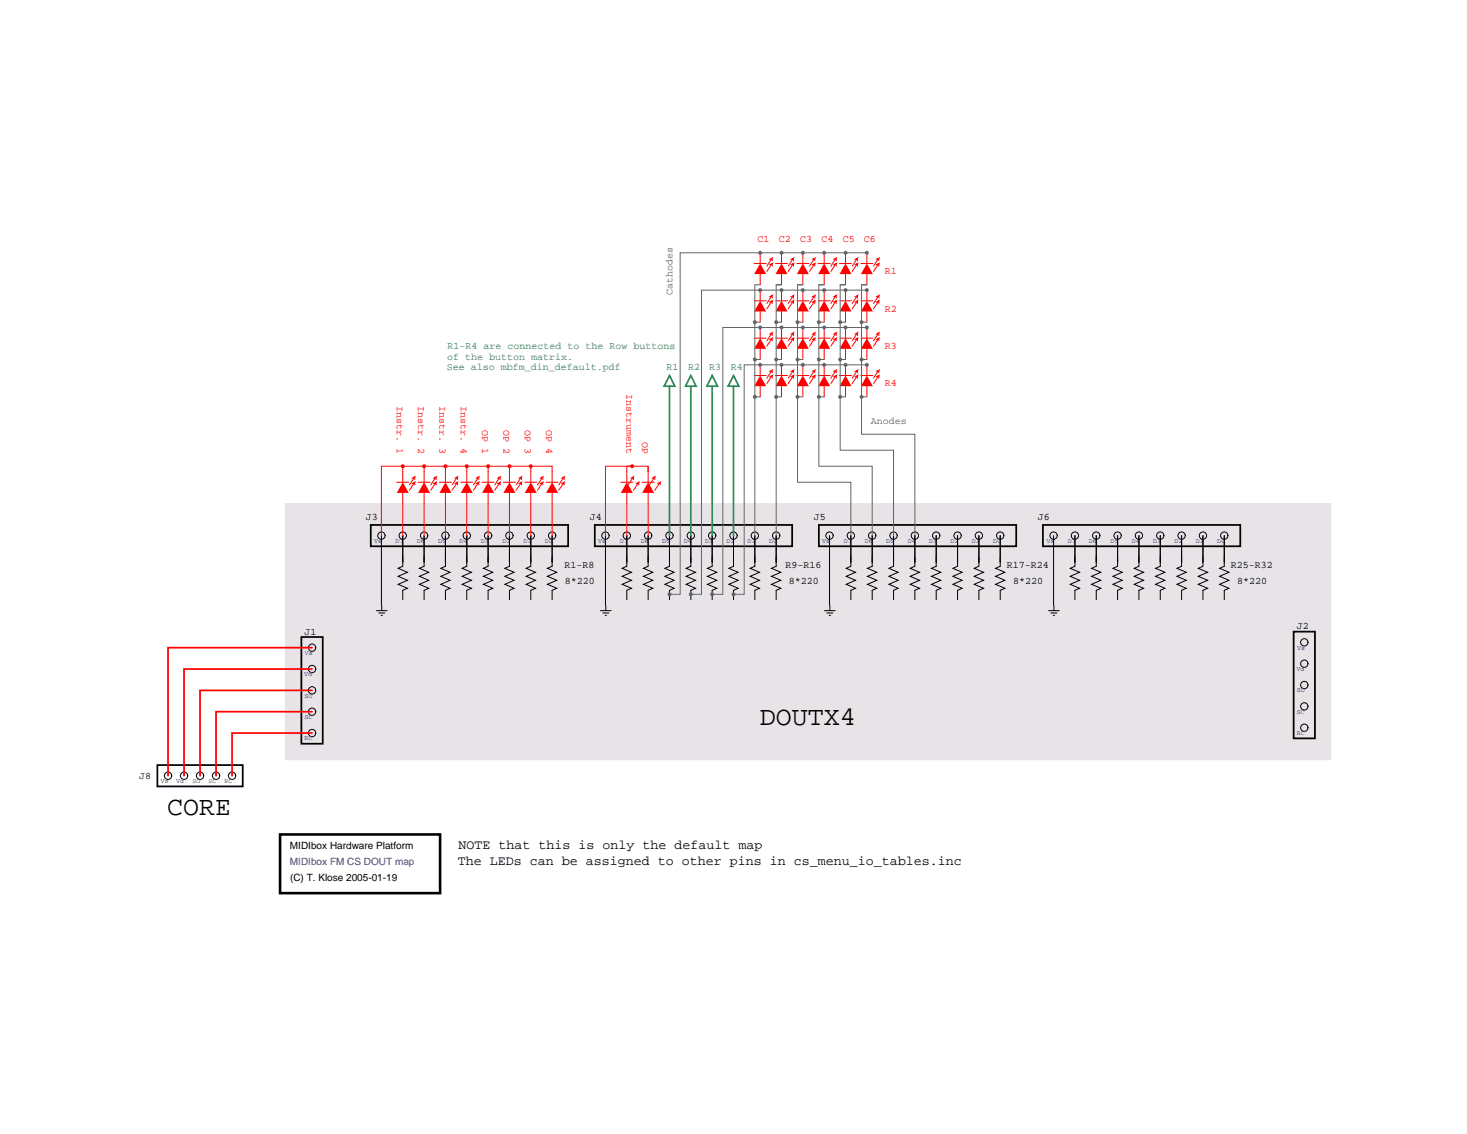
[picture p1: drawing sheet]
<svg xmlns="http://www.w3.org/2000/svg" width="279mm" height="216mm" viewBox="0 0 279 216" stroke-linecap="round" stroke-linejoin="round" font-family="sans-serif">
<path d="M54.4 95.9h199.1v48.7h-199.1z" fill-rule="evenodd" fill="#e7e3e7"/>
<path d="M54.4 95.9h199.1v48.7h-199.1z" fill="none" stroke="#e7e3e7" stroke-width=".19"/>
<g fill="none" stroke="#000" stroke-width=".19">
<path d="M71.7 116.3h2M72.1 116.7h1.2M72.6 117.2h.2M72.6 102v13.2M72.7 115.2v1.1M76.7 102v5.8l-.9 .4 1.8 .8-1.8 .7 1.8 .8-1.8 .7 1.8 .8-.9 .4v1.8M80.8 102v5.8l-.9 .4 1.8 .8-1.8 .7 1.8 .8-1.8 .7 1.8 .8-.9 .4v1.8M84.8 102v5.8l-.9 .4 1.8 .8-1.8 .7 1.8 .8-1.8 .7 1.8 .8-.9 .4v1.8M88.9 102v5.8l-.9 .4 1.8 .8-1.8 .7 1.8 .8-1.8 .7 1.8 .8-.9 .4v1.8M93 102v5.8l-.9 .4 1.8 .8-1.8 .7 1.8 .8-1.8 .7 1.8 .8-.9 .4v1.8M97 102v5.8l-.9 .4 1.8 .8-1.8 .7 1.8 .8-1.8 .7 1.8 .8-.9 .4v1.8M101.1 102v5.8l-.9 .4 1.8 .8-1.8 .7 1.8 .8-1.8 .7 1.8 .8-.9 .4v1.8"/>
<path d="M105.2 102v5.8l-.9 .4 1.7 .8-1.7 .7 1.7 .8-1.7 .7 1.7 .8-.8 .4v1.8M114.4 116.3h2M114.8 116.7h1.2M115.3 117.2h.2M115.3 102v13.2M115.4 115.2v1.1M119.4 102v5.8l-.9 .4 1.8 .8-1.8 .7 1.8 .8-1.8 .7 1.8 .8-.9 .4v1.8M123.4 102v5.8l-.8 .4 1.7 .8-1.7 .7 1.7 .8-1.7 .7 1.7 .8-.9 .4v1.8M127.5 102v5.8l-.9 .4 1.8 .8-1.8 .7 1.8 .8-1.8 .7 1.8 .8-.9 .4v1.8M131.6 102v5.8l-.9 .4 1.8 .8-1.8 .7 1.8 .8-1.8 .7 1.8 .8-.9 .4v1.8M135.6 102v5.8l-.9 .4 1.8 .8-1.8 .7 1.8 .8-1.8 .7 1.8 .8-.9 .4v1.8M139.7 102v5.8l-.9 .4 1.8 .8-1.8 .7 1.8 .8-1.8 .7 1.8 .8-.9 .4v1.8"/>
<path d="M143.8 102v5.8l-.9 .4 1.8 .8-1.8 .7 1.8 .8-1.8 .7 1.8 .8-.9 .4v1.8M147.8 102v5.8l-.9 .4 1.8 .8-1.8 .7 1.8 .8-1.8 .7 1.8 .8-.9 .4v1.8M157 116.3h2.1M157.5 116.7h1.1M157.9 117.2h.3M158 102v13.2M158.1 115.2v1.1M162.1 102v5.8l-.9 .4 1.7 .8-1.7 .7 1.7 .8-1.7 .7 1.7 .8-.8 .4v1.8M166.1 102v5.8l-.9 .4 1.8 .8-1.8 .7 1.8 .8-1.8 .7 1.8 .8-.9 .4v1.8M170.2 102v5.8l-.9 .4 1.8 .8-1.8 .7 1.8 .8-1.8 .7 1.8 .8-.9 .4v1.8M174.2 102v5.8l-.8 .4 1.7 .8-1.7 .7 1.7 .8-1.7 .7 1.7 .8-.9 .4v1.8M178.3 102v5.8l-.9 .4 1.8 .8-1.8 .7 1.8 .8-1.8 .7 1.8 .8-.9 .4v1.8"/>
<path d="M182.4 102v5.8l-.9 .4 1.8 .8-1.8 .7 1.8 .8-1.8 .7 1.8 .8-.9 .4v1.8M186.4 102v5.8l-.9 .4 1.8 .8-1.8 .7 1.8 .8-1.8 .7 1.8 .8-.9 .4v1.8M190.5 102v5.8l-.9 .4 1.8 .8-1.8 .7 1.8 .8-1.8 .7 1.8 .8-.9 .4v1.8"/>
<circle cx="72.6" cy="102" r=".7"/>
<circle cx="76.7" cy="102" r=".7"/>
<circle cx="80.8" cy="102" r=".7"/>
<circle cx="84.8" cy="102" r=".7"/>
<circle cx="88.9" cy="102" r=".7"/>
<circle cx="93" cy="102" r=".7"/>
<circle cx="97" cy="102" r=".7"/>
<circle cx="101.1" cy="102" r=".7"/>
<circle cx="105.2" cy="102" r=".7"/>
<circle cx="115.3" cy="102" r=".7"/>
<circle cx="119.4" cy="102" r=".7"/>
<circle cx="123.4" cy="102" r=".7"/>
<circle cx="127.5" cy="102" r=".7"/>
<circle cx="131.6" cy="102" r=".7"/>
<circle cx="135.6" cy="102" r=".7"/>
<circle cx="139.7" cy="102" r=".7"/>
<circle cx="143.8" cy="102" r=".7"/>
<circle cx="147.8" cy="102" r=".7"/>
<circle cx="158" cy="102" r=".7"/>
<circle cx="162.1" cy="102" r=".7"/>
<circle cx="166.1" cy="102" r=".7"/>
<circle cx="170.2" cy="102" r=".7"/>
<circle cx="174.2" cy="102" r=".7"/>
<circle cx="178.3" cy="102" r=".7"/>
<circle cx="182.4" cy="102" r=".7"/>
<circle cx="186.4" cy="102" r=".7"/>
<circle cx="190.5" cy="102" r=".7"/>
<circle cx="59.4" cy="127.4" r=".7"/>
<circle cx="59.4" cy="123.3" r=".7"/>
<circle cx="59.4" cy="139.6" r=".7"/>
<circle cx="59.4" cy="135.5" r=".7"/>
<circle cx="59.4" cy="131.4" r=".7"/>
<circle cx="248.4" cy="122.3" r=".7"/>
<circle cx="248.4" cy="138.5" r=".7"/>
<circle cx="248.4" cy="134.5" r=".7"/>
<circle cx="248.4" cy="130.4" r=".7"/>
<circle cx="248.4" cy="126.4" r=".7"/>
</g>
<path d="M70.6 99.9h37.6v4.1h-37.6zM113.3 99.9h37.6v4.1h-37.6zM156 99.9h37.5v4.1h-37.5zM57.4 121.3h4.1v20.3h-4.1zM246.4 120.3h4v20.3h-4z" fill="none" stroke="#000" stroke-width=".33"/>
<path d="M76.7 95.9v6.1M80.8 95.9v6.1M84.8 95.9v6.1M88.9 95.9v6.1M93 95.9v6.1M97 95.9v6.1M101.1 95.9v6.1" fill="none" stroke="#f00" stroke-width=".19"/>
<path d="M123.4 91.8l1.2 2h-2.3z" fill="#f00"/>
<path d="M122.3 91.8h2.3M123.4 89.8v2M123.4 93.8v2.1M124.2 91.1l.5-.3-1 1.5M124.7 90.8v.5M125.2 92.1l.5-.3-1 1.5M125.7 91.8v.5" fill="none" stroke="#f00" stroke-width=".19"/>
<path d="M119.4 91.8l1.1 2h-2.3z" fill="#f00"/>
<path d="M118.2 91.8h2.3M119.4 93.8v2.1M120.1 91.1l.6-.3-1.1 1.5M120.4 88.8h-5.1v13.2M120.7 90.8v.5M121.2 92.1l.5-.3-1 1.5M121.7 91.8v.5M123.4 88.8v1v-1h-4v3" fill="none" stroke="#f00" stroke-width=".19"/>
<circle cx="120.4" cy="88.8" r=".38" fill="#f00"/>
<path d="M119.4 95.9v6.1M123.4 95.9v6.1" fill="none" stroke="#f00" stroke-width=".19"/>
<g fill="none" stroke="#000" stroke-width=".19">
<path d="M199.7 116.3h2M200.2 116.7h1.1M200.6 117.2h.3M200.7 102v13.2M200.7 115.2v1.1M204.7 102v5.8l-.9 .4 1.8 .8-1.8 .7 1.8 .8-1.8 .7 1.8 .8-.9 .4v1.8M208.8 102v5.8l-.9 .4 1.8 .8-1.8 .7 1.8 .8-1.8 .7 1.8 .8-.9 .4v1.8M212.9 102v5.8l-.9 .4 1.7 .8-1.7 .7 1.7 .8-1.7 .7 1.7 .8-.8 .4v1.8M216.9 102v5.8l-.9 .4 1.8 .8-1.8 .7 1.8 .8-1.8 .7 1.8 .8-.9 .4v1.8M221 102v5.8l-.9 .4 1.8 .8-1.8 .7 1.8 .8-1.8 .7 1.8 .8-.9 .4v1.8M225 102v5.8l-.8 .4 1.7 .8-1.7 .7 1.7 .8-1.7 .7 1.7 .8-.9 .4v1.8M229.1 102v5.8l-.9 .4 1.8 .8-1.8 .7 1.8 .8-1.8 .7 1.8 .8-.9 .4v1.8"/>
<path d="M233.2 102v5.8l-.9 .4 1.8 .8-1.8 .7 1.8 .8-1.8 .7 1.8 .8-.9 .4v1.8"/>
<circle cx="200.7" cy="102" r=".7"/>
<circle cx="204.7" cy="102" r=".7"/>
<circle cx="208.8" cy="102" r=".7"/>
<circle cx="212.9" cy="102" r=".7"/>
<circle cx="216.9" cy="102" r=".7"/>
<circle cx="221" cy="102" r=".7"/>
<circle cx="225" cy="102" r=".7"/>
<circle cx="229.1" cy="102" r=".7"/>
<circle cx="233.2" cy="102" r=".7"/>
<circle cx="32" cy="147.7" r=".7"/>
<circle cx="35.1" cy="147.7" r=".7"/>
<circle cx="38.1" cy="147.7" r=".7"/>
<circle cx="41.1" cy="147.7" r=".7"/>
<circle cx="44.2" cy="147.7" r=".7"/>
</g>
<path d="M198.6 99.9h37.6v4.1h-37.6zM30 145.7h16.2v4h-16.2z" fill="none" stroke="#000" stroke-width=".33"/>
<path d="M59.4 123.3h-27.4v24.4M59.4 127.4h-24.3v20.3M59.4 131.4h-21.3v16.3M59.4 135.5h-18.3v12.2M59.4 139.6h-15.2v8.1" fill="none" stroke="#f00" stroke-width=".33"/>
<path d="M53.3 158.9h30.5v11.1h-30.5z" fill="none" stroke="#000" stroke-width=".5"/>
<path d="M101.1 91.8l1.1 2h-2.3z" fill="#f00"/>
<path d="M99.9 91.8h2.3M101.1 89.8v2M101.1 93.8v2.1M102.9 91.1l.5-.3-1 1.5M102.9 92.1l.5-.3-1 1.5M103.4 90.8v.5M103.4 91.8v.5" fill="none" stroke="#f00" stroke-width=".19"/>
<path d="M97 91.8l1.2 2h-2.3z" fill="#f00"/>
<path d="M95.9 91.8h2.3M97 89.8v2M97 93.8v2.1M98.8 91.1l.5-.3-1 1.5M98.8 92.1l.5-.3-1 1.5M99.3 90.8v.5M99.3 91.8v.5" fill="none" stroke="#f00" stroke-width=".19"/>
<path d="M93 91.8l1.1 2h-2.3z" fill="#f00"/>
<path d="M91.8 91.8h2.3M93 89.8v2M93 93.8v2.1M94.7 91.1l.6-.3-1.1 1.5M94.7 92.1l.6-.3-1.1 1.5M95.3 90.8v.5M95.3 91.8v.5" fill="none" stroke="#f00" stroke-width=".19"/>
<path d="M88.9 91.8l1.1 2h-2.2z" fill="#f00"/>
<path d="M87.8 91.8h2.2M88.9 89.8v2M88.9 93.8v2.1M90.7 91.1l.5-.3-1 1.5M90.7 92.1l.5-.3-1 1.5M91.2 90.8v.5M91.2 91.8v.5" fill="none" stroke="#f00" stroke-width=".19"/>
<path d="M84.8 91.8l1.2 2h-2.3z" fill="#f00"/>
<path d="M83.7 91.8h2.3M84.8 89.8v2M84.8 93.8v2.1M86.6 91.1l.5-.3-1 1.5M86.6 92.1l.5-.3-1 1.5M87.1 90.8v.5M87.1 91.8v.5" fill="none" stroke="#f00" stroke-width=".19"/>
<path d="M80.8 91.8l1.1 2h-2.3z" fill="#f00"/>
<path d="M79.6 91.8h2.3M80.8 89.8v2M80.8 93.8v2.1M82.6 91.1l.5-.3-1.1 1.5M82.6 92.1l.5-.3-1.1 1.5M83.1 90.8v.5M83.1 91.8v.5" fill="none" stroke="#f00" stroke-width=".19"/>
<path d="M76.7 91.8l1.2 2h-2.3z" fill="#f00"/>
<path d="M75.6 91.8h2.3M76.7 89.8v2M76.7 93.8v2.1M78.5 91.1l.5-.3-1 1.5M78.5 92.1l.5-.3-1 1.5M79 90.8v.5M79 91.8v.5" fill="none" stroke="#f00" stroke-width=".19"/>
<path d="M105.2 91.8l1.1 2h-2.3z" fill="#f00"/>
<g fill="none" stroke="#f00" stroke-width=".19">
<path d="M76.7 89.8v-1h28.5v3M76.7 88.8h-4.1v13.2M80.8 88.8v1M84.8 88.8v1M88.9 88.8v1M93 88.8v1M97 88.8v1M101.1 88.8v1M104 91.8h2.3M105.2 93.8v2.1M106.9 91.1l.5-.3-1 1.5M106.9 92.1l.5-.3-1 1.5"/>
<path d="M107.4 90.8v.5M107.4 91.8v.5"/>
</g>
<g fill="#f00">
<circle cx="76.7" cy="88.8" r=".38"/>
<circle cx="80.8" cy="88.8" r=".38"/>
<circle cx="84.8" cy="88.8" r=".38"/>
<circle cx="88.9" cy="88.8" r=".38"/>
<circle cx="93" cy="88.8" r=".38"/>
<circle cx="97" cy="88.8" r=".38"/>
<circle cx="101.1" cy="88.8" r=".38"/>
</g>
<path d="M105.2 95.9v6.1" fill="none" stroke="#f00" stroke-width=".19"/>
<path d="M165.1 71.5l1.1 2h-2.2z" fill="#f00"/>
<path d="M164 71.5h2.2M165.1 69.5v2M165.1 73.5v2.1M166.9 70.7l.5-.2-1 1.5M166.9 71.7l.5-.2-1 1.5M167.4 70.5v.5M167.4 71.5v.5" fill="none" stroke="#f00" stroke-width=".19"/>
<path d="M161 71.5l1.2 2h-2.3z" fill="#f00"/>
<path d="M159.9 71.5h2.3M161 69.5v2M161 73.5v2.1M162.8 70.7l.5-.2-1 1.5M162.8 71.7l.5-.2-1 1.5M163.3 70.5v.5M163.3 71.5v.5" fill="none" stroke="#f00" stroke-width=".19"/>
<path d="M157 71.5l1.1 2h-2.3z" fill="#f00"/>
<path d="M155.8 71.5h2.3M157 69.5v2M157 73.5v2.1M158.8 70.7l.5-.2-1.1 1.5M158.8 71.7l.5-.2-1.1 1.5M159.3 70.5v.5M159.3 71.5v.5" fill="none" stroke="#f00" stroke-width=".19"/>
<path d="M152.9 71.5l1.2 2h-2.3z" fill="#f00"/>
<path d="M151.8 71.5h2.3M152.9 69.5v2M152.9 73.5v2.1M154.7 70.7l.5-.2-1 1.5M154.7 71.7l.5-.2-1 1.5M155.2 70.5v.5M155.2 71.5v.5" fill="none" stroke="#f00" stroke-width=".19"/>
<path d="M148.8 71.5l1.2 2h-2.3z" fill="#f00"/>
<path d="M147.7 71.5h2.3M148.8 69.5v2M148.8 73.5v2.1M150.6 70.7l.5-.2-1 1.5M150.6 71.7l.5-.2-1 1.5M151.1 70.5v.5M151.1 71.5v.5" fill="none" stroke="#f00" stroke-width=".19"/>
<path d="M144.8 71.5l1.1 2h-2.3z" fill="#f00"/>
<path d="M143.6 71.5h2.3M144.8 69.5v2M144.8 73.5v2.1M146.6 70.7l.5-.2-1 1.5M146.6 71.7l.5-.2-1 1.5M147.1 70.5v.5M147.1 71.5v.5" fill="none" stroke="#f00" stroke-width=".19"/>
<path d="M165.1 64.4l1.1 2h-2.2z" fill="#f00"/>
<path d="M164 64.4h2.2M165.1 62.3v2.1M165.1 66.4v2M166.9 63.6l.5-.2-1 1.5M166.9 64.6l.5-.2-1 1.5M167.4 63.4v.5M167.4 64.4v.5" fill="none" stroke="#f00" stroke-width=".19"/>
<path d="M161 64.4l1.2 2h-2.3z" fill="#f00"/>
<path d="M159.9 64.4h2.3M161 62.3v2.1M161 66.4v2M162.8 63.6l.5-.2-1 1.5M162.8 64.6l.5-.2-1 1.5M163.3 63.4v.5M163.3 64.4v.5" fill="none" stroke="#f00" stroke-width=".19"/>
<path d="M157 64.4l1.1 2h-2.3z" fill="#f00"/>
<path d="M155.8 64.4h2.3M157 62.3v2.1M157 66.4v2M158.8 63.6l.5-.2-1.1 1.5M158.8 64.6l.5-.2-1.1 1.5M159.3 63.4v.5M159.3 64.4v.5" fill="none" stroke="#f00" stroke-width=".19"/>
<path d="M152.9 64.4l1.2 2h-2.3z" fill="#f00"/>
<path d="M151.8 64.4h2.3M152.9 62.3v2.1M152.9 66.4v2M154.7 63.6l.5-.2-1 1.5M154.7 64.6l.5-.2-1 1.5M155.2 63.4v.5M155.2 64.4v.5" fill="none" stroke="#f00" stroke-width=".19"/>
<path d="M148.8 64.4l1.2 2h-2.3z" fill="#f00"/>
<path d="M147.7 64.4h2.3M148.8 62.3v2.1M148.8 66.4v2M150.6 63.6l.5-.2-1 1.5M150.6 64.6l.5-.2-1 1.5M151.1 63.4v.5M151.1 64.4v.5" fill="none" stroke="#f00" stroke-width=".19"/>
<path d="M144.8 64.4l1.1 2h-2.3z" fill="#f00"/>
<path d="M143.6 64.4h2.3M144.8 62.3v2.1M144.8 66.4v2M146.6 63.6l.5-.2-1 1.5M146.6 64.6l.5-.2-1 1.5M147.1 63.4v.5M147.1 64.4v.5" fill="none" stroke="#f00" stroke-width=".19"/>
<path d="M165.1 57.3l1.1 2h-2.2z" fill="#f00"/>
<path d="M164 57.3h2.2M165.1 55.2v2.1M165.1 59.3v2M166.9 56.5l.5-.2-1 1.5M166.9 57.5l.5-.2-1 1.5M167.4 56.3v.5M167.4 57.3v.5" fill="none" stroke="#f00" stroke-width=".19"/>
<path d="M161 57.3l1.2 2h-2.3z" fill="#f00"/>
<path d="M159.9 57.3h2.3M161 55.2v2.1M161 59.3v2M162.8 56.5l.5-.2-1 1.5M162.8 57.5l.5-.2-1 1.5M163.3 56.3v.5M163.3 57.3v.5" fill="none" stroke="#f00" stroke-width=".19"/>
<path d="M157 57.3l1.1 2h-2.3z" fill="#f00"/>
<path d="M155.8 57.3h2.3M157 55.2v2.1M157 59.3v2M158.8 56.5l.5-.2-1.1 1.5M158.8 57.5l.5-.2-1.1 1.5M159.3 56.3v.5M159.3 57.3v.5" fill="none" stroke="#f00" stroke-width=".19"/>
<path d="M152.9 57.3l1.2 2h-2.3z" fill="#f00"/>
<path d="M151.8 57.3h2.3M152.9 55.2v2.1M152.9 59.3v2M154.7 56.5l.5-.2-1 1.5M154.7 57.5l.5-.2-1 1.5M155.2 56.3v.5M155.2 57.3v.5" fill="none" stroke="#f00" stroke-width=".19"/>
<path d="M148.8 57.3l1.2 2h-2.3z" fill="#f00"/>
<path d="M147.7 57.3h2.3M148.8 55.2v2.1M148.8 59.3v2M150.6 56.5l.5-.2-1 1.5M150.6 57.5l.5-.2-1 1.5M151.1 56.3v.5M151.1 57.3v.5" fill="none" stroke="#f00" stroke-width=".19"/>
<path d="M144.8 57.3l1.1 2h-2.3z" fill="#f00"/>
<path d="M143.6 57.3h2.3M144.8 55.2v2.1M144.8 59.3v2M146.6 56.5l.5-.2-1 1.5M146.6 57.5l.5-.2-1 1.5M147.1 56.3v.5M147.1 57.3v.5" fill="none" stroke="#f00" stroke-width=".19"/>
<path d="M165.1 50.2l1.1 2h-2.2z" fill="#f00"/>
<path d="M164 50.2h2.2M165.1 48.1v2.1M165.1 52.2v2M166.9 49.4l.5-.3-1 1.6M166.9 50.4l.5-.2-1 1.5M167.4 49.1v.5M167.4 50.2v.5" fill="none" stroke="#f00" stroke-width=".19"/>
<path d="M161 50.2l1.2 2h-2.3z" fill="#f00"/>
<path d="M159.9 50.2h2.3M161 48.1v2.1M161 52.2v2M162.8 49.4l.5-.3-1 1.6M162.8 50.4l.5-.2-1 1.5M163.3 49.1v.5M163.3 50.2v.5" fill="none" stroke="#f00" stroke-width=".19"/>
<path d="M157 50.2l1.1 2h-2.3z" fill="#f00"/>
<path d="M155.8 50.2h2.3M157 48.1v2.1M157 52.2v2M158.8 49.4l.5-.3-1.1 1.6M158.8 50.4l.5-.2-1.1 1.5M159.3 49.1v.5M159.3 50.2v.5" fill="none" stroke="#f00" stroke-width=".19"/>
<path d="M152.9 50.2l1.2 2h-2.3z" fill="#f00"/>
<path d="M151.8 50.2h2.3M152.9 48.1v2.1M152.9 52.2v2M154.7 49.4l.5-.3-1 1.6M154.7 50.4l.5-.2-1 1.5M155.2 49.1v.5M155.2 50.2v.5" fill="none" stroke="#f00" stroke-width=".19"/>
<path d="M148.8 50.2l1.2 2h-2.3z" fill="#f00"/>
<path d="M147.7 50.2h2.3M148.8 48.1v2.1M148.8 52.2v2M150.6 49.4l.5-.3-1 1.6M150.6 50.4l.5-.2-1 1.5M151.1 49.1v.5M151.1 50.2v.5" fill="none" stroke="#f00" stroke-width=".19"/>
<path d="M144.8 50.2l1.1 2h-2.3z" fill="#f00"/>
<path d="M143.6 50.2h2.3M144.8 48.1v2.1M144.8 52.2v2M146.6 49.4l.5-.3-1 1.6M146.6 50.4l.5-.2-1 1.5M147.1 49.1v.5M147.1 50.2v.5" fill="none" stroke="#f00" stroke-width=".19"/>
<path d="M143.8 54.2h1M147.8 54.2h1M151.9 54.2h1M156 54.2h1M160 54.2h1M164.1 54.2h1M143.8 61.3h1" fill="none" stroke="#636563" stroke-width=".19"/>
<circle cx="143.8" cy="61.3" r=".38" fill="#636563"/>
<path d="M143.8 68.4h1" fill="none" stroke="#636563" stroke-width=".19"/>
<circle cx="143.8" cy="68.4" r=".38" fill="#636563"/>
<path d="M143.8 75.6h1" fill="none" stroke="#636563" stroke-width=".19"/>
<circle cx="143.8" cy="75.6" r=".38" fill="#636563"/>
<path d="M148.8 54.2h-1v47.8M147.8 61.3h1" fill="none" stroke="#636563" stroke-width=".19"/>
<circle cx="147.8" cy="61.3" r=".38" fill="#636563"/>
<path d="M147.8 68.4h1" fill="none" stroke="#636563" stroke-width=".19"/>
<circle cx="147.8" cy="68.4" r=".38" fill="#636563"/>
<path d="M147.8 75.6h1" fill="none" stroke="#636563" stroke-width=".19"/>
<circle cx="147.8" cy="75.6" r=".38" fill="#636563"/>
<path d="M152.9 54.2h-1v28.5M151.9 61.3h1" fill="none" stroke="#636563" stroke-width=".19"/>
<circle cx="151.9" cy="61.3" r=".38" fill="#636563"/>
<path d="M151.9 68.4h1" fill="none" stroke="#636563" stroke-width=".19"/>
<circle cx="151.9" cy="68.4" r=".38" fill="#636563"/>
<path d="M151.9 75.6h1" fill="none" stroke="#636563" stroke-width=".19"/>
<circle cx="151.9" cy="75.6" r=".38" fill="#636563"/>
<path d="M157 54.2h-1v28.5M156 61.3h1" fill="none" stroke="#636563" stroke-width=".19"/>
<circle cx="156" cy="61.3" r=".38" fill="#636563"/>
<path d="M156 68.4h1" fill="none" stroke="#636563" stroke-width=".19"/>
<circle cx="156" cy="68.4" r=".38" fill="#636563"/>
<path d="M156 75.6h1" fill="none" stroke="#636563" stroke-width=".19"/>
<circle cx="156" cy="75.6" r=".38" fill="#636563"/>
<path d="M161 54.2h-1v28.5M160 61.3h1" fill="none" stroke="#636563" stroke-width=".19"/>
<circle cx="160" cy="61.3" r=".38" fill="#636563"/>
<path d="M160 68.4h1" fill="none" stroke="#636563" stroke-width=".19"/>
<circle cx="160" cy="68.4" r=".38" fill="#636563"/>
<path d="M160 75.6h1" fill="none" stroke="#636563" stroke-width=".19"/>
<circle cx="160" cy="75.6" r=".38" fill="#636563"/>
<path d="M165.1 54.2h-1v28.5M164.1 61.3h1" fill="none" stroke="#636563" stroke-width=".19"/>
<circle cx="164.1" cy="61.3" r=".38" fill="#636563"/>
<path d="M164.1 68.4h1" fill="none" stroke="#636563" stroke-width=".19"/>
<circle cx="164.1" cy="68.4" r=".38" fill="#636563"/>
<path d="M164.1 75.6h1" fill="none" stroke="#636563" stroke-width=".19"/>
<g fill="#636563">
<circle cx="164.1" cy="75.6" r=".38"/>
<circle cx="144.8" cy="48.1" r=".38"/>
<circle cx="148.8" cy="48.1" r=".38"/>
<circle cx="152.9" cy="48.1" r=".38"/>
<circle cx="157" cy="48.1" r=".38"/>
<circle cx="161" cy="48.1" r=".38"/>
<circle cx="165.1" cy="48.1" r=".38"/>
<circle cx="144.8" cy="55.2" r=".38"/>
<circle cx="148.8" cy="55.2" r=".38"/>
<circle cx="152.9" cy="55.2" r=".38"/>
<circle cx="157" cy="55.2" r=".38"/>
<circle cx="161" cy="55.2" r=".38"/>
<circle cx="165.1" cy="55.2" r=".38"/>
<circle cx="144.8" cy="62.3" r=".38"/>
<circle cx="148.8" cy="62.3" r=".38"/>
<circle cx="152.9" cy="62.3" r=".38"/>
<circle cx="157" cy="62.3" r=".38"/>
<circle cx="161" cy="62.3" r=".38"/>
<circle cx="165.1" cy="62.3" r=".38"/>
<circle cx="144.8" cy="69.5" r=".38"/>
<circle cx="148.8" cy="69.5" r=".38"/>
<circle cx="152.9" cy="69.5" r=".38"/>
<circle cx="157" cy="69.5" r=".38"/>
<circle cx="161" cy="69.5" r=".38"/>
<circle cx="165.1" cy="69.5" r=".38"/>
</g>
<path d="M143.8 54.2v47.8M165.1 48.1h-35.6v65h-2M165.1 55.2h-31.5v57.9h-2M165.1 62.3h-27.4v50.8h-2.1M165.1 69.5h-23.4v43.6h-2M151.9 82.7v9.1h10.2v10.2M156 82.7v6.1h10.1v13.2M160 82.7v3h10.2v16.3M164.1 82.7h10.1v19.3" fill="none" stroke="#636563" stroke-width=".19"/>
<g fill="#636563">
<circle cx="139.7" cy="113.1" r=".38"/>
<circle cx="135.6" cy="113.1" r=".38"/>
<circle cx="131.6" cy="113.1" r=".38"/>
<circle cx="127.5" cy="113.1" r=".38"/>
</g>
<path d="M127.5 71.5l1 2h-2zM127.5 73.5v28.5M131.6 71.5l1 2h-2zM131.6 73.5v28.5M135.6 71.5l1.1 2h-2.1zM135.6 73.5v28.5M139.7 71.5l1 2h-2zM139.7 73.5v28.5" fill="none" stroke="#318a5a" stroke-width=".33"/>
<g font-size="5.1">
<text x="144.7" y="138">DOUTX4</text>
<text x="31.9" y="155.2">CORE</text>
</g>
<g font-size="2.5">
<text x="87.3" y="161.7">NOTE that this is only the default map</text>
<text x="87.2" y="164.7">The LEDs can be assigned to other pins in cs_menu_io_tables.inc</text>
</g>
<g font-size="1.9" fill="#f00">
<text x="144.3" y="46.1">C1</text>
<text x="148.3" y="46.1">C2</text>
<text x="152.4" y="46.1">C3</text>
<text x="156.5" y="46.1">C4</text>
<text x="160.5" y="46.1">C5</text>
<text x="164.6" y="46.1">C6</text>
<text x="168.5" y="52.2">R1</text>
<text x="168.5" y="59.3">R2</text>
<text x="168.5" y="66.4">R3</text>
<text x="75.6" y="77.2" transform="rotate(90 75.6 77.2)">Instr. 1</text>
<text x="79.6" y="77.3" transform="rotate(90 79.6 77.3)">Instr. 2</text>
<text x="83.7" y="77.2" transform="rotate(90 83.7 77.2)">Instr. 3</text>
<text x="87.8" y="77.3" transform="rotate(90 87.8 77.3)">Instr. 4</text>
<text x="119.3" y="74.9" transform="rotate(90 119.3 74.9)">Instrument</text>
<text x="168.5" y="73.5">R4</text>
<text x="91.8" y="81.8" transform="rotate(90 91.8 81.8)">OP 1</text>
<text x="95.9" y="81.8" transform="rotate(90 95.9 81.8)">OP 2</text>
<text x="99.9" y="81.8" transform="rotate(90 99.9 81.8)">OP 3</text>
<text x="104" y="81.8" transform="rotate(90 104 81.8)">OP 4</text>
<text x="122.3" y="84.1" transform="rotate(90 122.3 84.1)">OP</text>
</g>
<g font-size="1.9" fill="#636563">
<text x="128.1" y="56.1" transform="rotate(-90 128.1 56.1)">Cathodes</text>
<text x="165.8" y="80.7">Anodes</text>
</g>
<g font-size="1.9" fill="#318a5a">
<text x="85.1" y="70.5">See also mbfm_din_default.pdf</text>
<text x="85.1" y="68.5">of the button matrix.</text>
<text x="85.2" y="66.4">R1-R4 are connected to the Row buttons</text>
<text x="127" y="70.5">R1</text>
<text x="131" y="70.5">R2</text>
<text x="135.1" y="70.5">R3</text>
<text x="139.2" y="70.5">R4</text>
</g>
<g font-size="1.9">
<text x="69.6" y="99">J3</text>
<text x="112.3" y="99">J4</text>
<text x="155" y="99">J5</text>
<text x="197.7" y="99">J6</text>
<text x="107.5" y="108.1">R1-R8</text>
<text x="107.6" y="111.2">8*220</text>
<text x="149.6" y="108.1">R9-R16</text>
<text x="150.3" y="111.2">8*220</text>
<text x="191.7" y="108.1">R17-R24</text>
<text x="192.9" y="111.2">8*220</text>
<text x="234.4" y="108.1">R25-R32</text>
<text x="235.6" y="111.2">8*220</text>
<text x="247" y="119.8">J2</text>
<text x="58" y="120.8">J1</text>
<text x="26.5" y="148.3">J8</text>
<text x="55.2" y="161.6">MIDIbox Hardware Platform</text>
<text x="55.2" y="167.7">(C) T. Klose 2005-01-19</text>
</g>
<text font-size="1.9" fill="#00f" x="55.2" y="164.6">MIDIbox FM CS DOUT map</text>
<g font-size="1.3" fill="#00f">
<text x="71.3" y="103.3">Vs</text>
<text x="75.4" y="103.4">D7</text>
<text x="79.4" y="103.4">D6</text>
<text x="83.5" y="103.4">D5</text>
<text x="87.5" y="103.4">D4</text>
<text x="91.6" y="103.4">D3</text>
<text x="95.7" y="103.4">D2</text>
<text x="99.7" y="103.4">D1</text>
<text x="103.8" y="103.4">D0</text>
<text x="113.9" y="103.3">Vs</text>
<text x="118" y="103.4">D7</text>
<text x="122" y="103.4">D6</text>
<text x="126.1" y="103.4">D5</text>
<text x="130.2" y="103.4">D4</text>
<text x="134.3" y="103.4">D3</text>
<text x="138.3" y="103.4">D2</text>
<text x="142.4" y="103.4">D1</text>
<text x="146.5" y="103.4">D0</text>
<text x="156.6" y="103.3">Vs</text>
<text x="160.7" y="103.4">D7</text>
<text x="164.7" y="103.4">D6</text>
<text x="168.8" y="103.4">D5</text>
<text x="172.9" y="103.4">D4</text>
<text x="176.9" y="103.4">D3</text>
<text x="181" y="103.4">D2</text>
<text x="185.1" y="103.4">D1</text>
<text x="189.1" y="103.4">D0</text>
<text x="199.3" y="103.3">Vs</text>
<text x="203.4" y="103.4">D7</text>
<text x="207.4" y="103.4">D6</text>
<text x="211.5" y="103.4">D5</text>
<text x="215.6" y="103.4">D4</text>
<text x="219.6" y="103.4">D3</text>
<text x="223.7" y="103.4">D2</text>
<text x="227.7" y="103.4">D1</text>
<text x="231.8" y="103.4">D0</text>
<text x="58.1" y="124.7">Vs</text>
<text x="247" y="123.7">Vs</text>
<text x="58" y="128.8">Vd</text>
<text x="246.9" y="127.7">Vd</text>
<text x="247" y="131.8">SO</text>
<text x="58" y="132.8">SO</text>
<text x="58" y="136.9">SC</text>
<text x="247" y="135.9">SC</text>
<text x="58" y="140.9">RC</text>
<text x="247" y="139.9">RC</text>
<text x="30.6" y="149.1">Vs</text>
<text x="33.6" y="149.1">Vd</text>
<text x="36.7" y="149.1">SO</text>
<text x="39.7" y="149.1">SC</text>
<text x="42.8" y="149.1">RC</text>
</g>
</svg>
